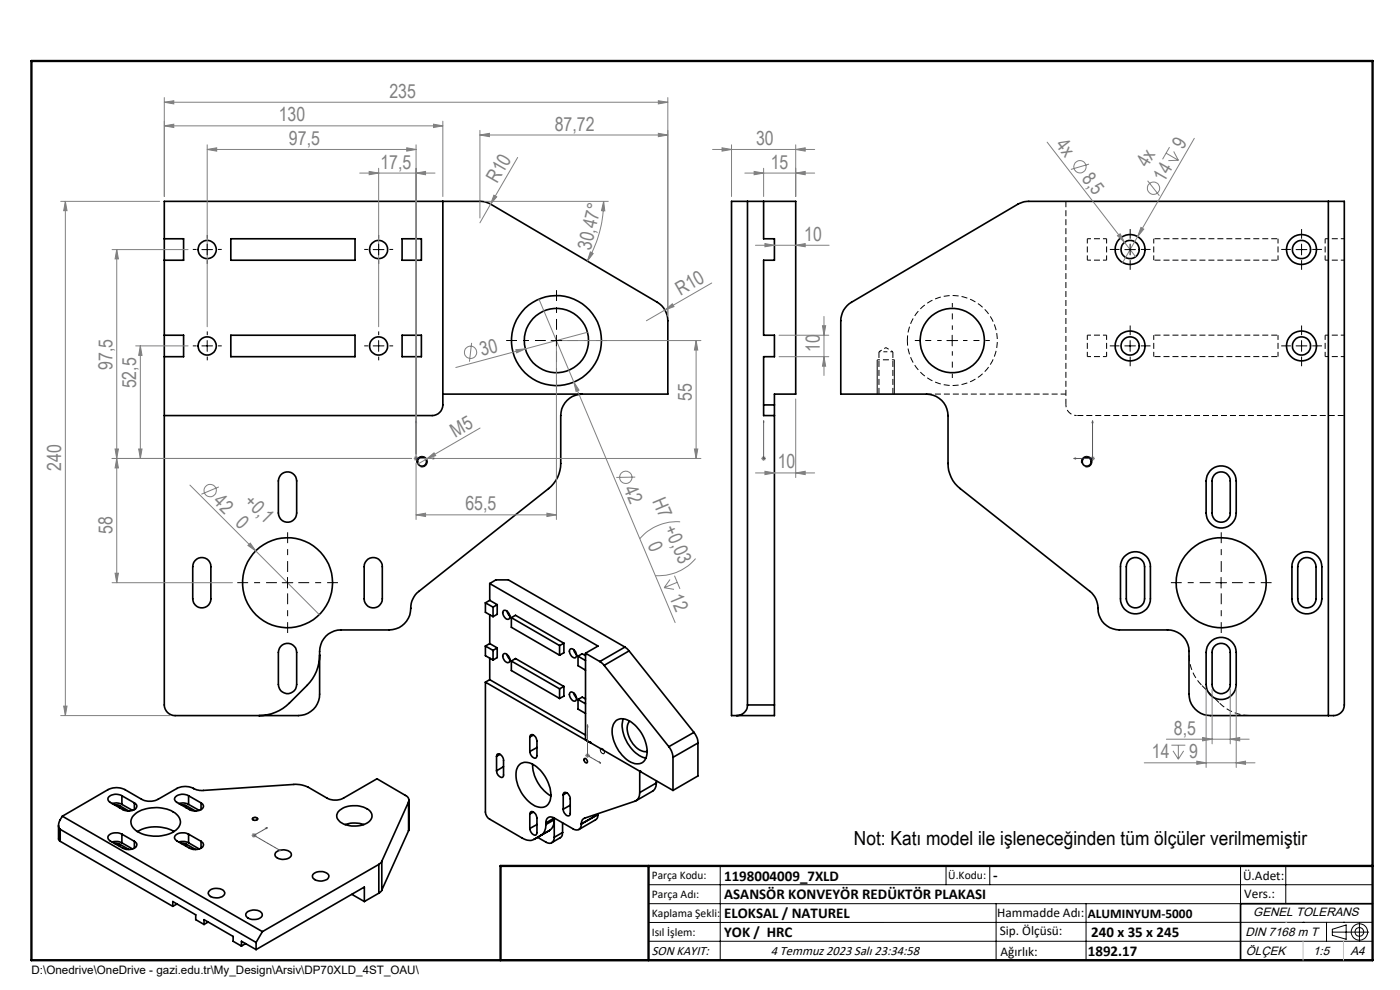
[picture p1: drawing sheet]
<svg xmlns="http://www.w3.org/2000/svg" width="297mm" height="210mm" viewBox="0 0 297 210" stroke-linecap="round" stroke-linejoin="round" font-family="sans-serif">
<g fill="none" stroke="#000" stroke-width=".35">
<path d="M34.9 50.7h4v4.5h-4M49 50.7h26.3v4.5h-26.3zM85.3 50.7h4.1v4.5h-4.1zM93.9 42.7v43.2a2.29 2.29 0 0 1-2.2 2.3h-56.8M158.6 42.7v106.8M162 42.7v8h2.3v4.5h-2.3v15.9h2.3v4.6h-2.3v12.5h2.3M281.8 42.7v109.1M34.9 71.1h4v4.6h-4M49 71.1h26.3v4.6h-26.3zM85.3 71.1h4.1v4.6h-4.1zM179.7 64.8l.9-.7 35.3-20.8a4.5 4.5 0 0 1 2.4-.6h66.9v106.8a2.27 2.27 0 0 1-2.3 2.3h-26.1a4.6 4.6 0 0 1-4.6-4.6v-9a4.5 4.5 0 0 0-4.5-4.6h-10.2a4.6 4.6 0 0 1-4.6-5.1l-.4-1.5-.9-1.2-27.9-22.2a6.7 6.7 0 0 1-2.6-5.3v-10.1a4.6 4.6 0 0 0-4.5-4.6h-18.2v-15.6l.1-1.1a4.1 4.1 0 0 1 1.2-2.1zM93.9 83.6h47.8v-15.6a4.6 4.6 0 0 0-2.2-3.9l-35.4-20.8a4.3 4.3 0 0 0-2.3-.6h-66.9v106.8a2.29 2.29 0 0 0 2.2 2.3h26.2a4.5 4.5 0 0 0 4.5-4.6v-9a4.5 4.5 0 0 1 4.6-4.6h10.2a4.7 4.7 0 0 0 4.6-5.1l.4-1.5 .9-1.2 27.9-22.2a6.7 6.7 0 0 0 2.6-5.3v-10.1a4.6 4.6 0 0 1 4.5-4.6"/>
<path d="M162 85.9h2.3M164.3 85.9v-2.3h4.5v-40.9h-13.6v109.1h9.1v-2.3M164.3 85.9v2.3M164.3 88.2v61.3M256.7 99.9a3.2 3.2 0 0 1 3.5-.9 3.2 3.2 0 0 1 2.1 3v6.8a3.2 3.2 0 0 1-3.2 3.2 3.2 3.2 0 0 1-3.2-3.2v-6.8a3.2 3.2 0 0 1 .8-2.1zM41.4 118.9a1.91 1.91 0 0 1 2.1-.5 1.91 1.91 0 0 1 1.2 1.8v6.8a1.92 1.92 0 0 1-1.9 1.9 1.92 1.92 0 0 1-1.9-1.9v-6.8l.2-.9zM59.5 100.7a1.93 1.93 0 0 1 2.2-.5 1.93 1.93 0 0 1 1.2 1.8v6.8a1.94 1.94 0 0 1-1.9 2 1.94 1.94 0 0 1-1.9-2v-6.8zM78.1 118.6a1.93 1.93 0 0 1 3 1.6v6.8a1.92 1.92 0 0 1-1.9 1.9 1.92 1.92 0 0 1-1.9-1.9v-6.8a1.97 1.97 0 0 1 .8-1.6zM238.5 118.1a3.2 3.2 0 0 1 3.5-.9 3.2 3.2 0 0 1 2.1 3v6.8a3.2 3.2 0 0 1-3.2 3.2 3.2 3.2 0 0 1-3.2-3.2v-6.8a3.2 3.2 0 0 1 .8-2.1zM239.4 118.9a1.94 1.94 0 0 1 2.2-.5 1.94 1.94 0 0 1 1.2 1.8v6.8a1.94 1.94 0 0 1-1.9 1.9 1.94 1.94 0 0 1-2-1.9v-6.8l.1-.5zM257.6 100.7a1.93 1.93 0 0 1 2.1-.5 1.93 1.93 0 0 1 1.3 1.8v6.8a1.92 1.92 0 0 1-1.9 2 1.92 1.92 0 0 1-2-2v-6.8l.1-.4zM274.9 118.1a3.2 3.2 0 0 1 3.5-.9 3.2 3.2 0 0 1 2 3v6.8a3.2 3.2 0 0 1-3.2 3.2 3.2 3.2 0 0 1-3.1-3.2v-6.8a3.2 3.2 0 0 1 .8-2.1z"/>
<path d="M275.8 118.9a1.94 1.94 0 0 1 2.1-.5 1.94 1.94 0 0 1 1.3 1.8v6.8a1.94 1.94 0 0 1-2 1.9 1.94 1.94 0 0 1-1.9-1.9v-6.8l.2-.9zM59.5 137.1a1.93 1.93 0 0 1 2.2-.5 1.93 1.93 0 0 1 1.2 1.8v6.8a1.94 1.94 0 0 1-1.9 2 1.94 1.94 0 0 1-1.9-2v-6.8zM67.8 139a9 9 0 0 1-2.6 6.4l-3.8 3.7a9.2 9.2 0 0 1-6.4 2.7M103 127.9v2l1.6 .9M103 137v2.1l1.6 .9M103 127.9l1.6 .9M103 137l1.6 1M103.9 123.8l23 13.2-2.7 1.6M103.9 123.8l1.3-.8h2.6l24.8 14.3M103.9 123.8v3.5M103.9 130.4v6.1M103.9 139.6v4.6"/>
<path d="M103.9 136.5l1.6 .9M103.9 127.3l1.6 1M103.9 127.3l-.9 .6M103.9 136.5l-.9 .5M104.6 128.8v2M104.6 138v2M105.5 128.3v2l-.9 .5M105.5 137.4v2.1l-.9 .5M105.5 128.3l-.9 .5M105.5 137.4l-.9 .6M106.8 138.8l.1-.1a1.21 1.21 0 0 1 1.1 1.8 1.27 1.27 0 0 1-1.2-1.7zM106.9 129.5a1.24 1.24 0 0 1 1.1 1.8 1.24 1.24 0 0 1-1.3-1.5z"/>
<path d="M107.6 129.6l.6 1.1M107.6 138.8l.6 1M108.5 131l.9-.5 10.2 5.9M108.5 131l10.2 5.9M108.5 131v2.1l10.2 5.9M118.7 136.9v2.1M119.6 136.4v2.1l-.9 .5M119.6 136.4l-.9 .5M120.9 137.8l.1-.1a1.15 1.15 0 0 1 1.1 .6 1.15 1.15 0 0 1-.1 1.3 1.38 1.38 0 0 1-1.1-1.8zM121.7 137.8l.6 1M122.6 139.2l1.6 .9M122.6 139.2v2l1.6 1"/>
<path d="M124.2 138.6v18.3l18.6 10.8M124.2 138.6l3 1.7M124.2 139.1l-.7-.4-.9 .5M132.6 137.3l.9 .8M132.6 137.3l-5.4 3M133.5 138.1l-5.3 3M133.5 138.1l13.7 17.3M256.7 136.2a3.2 3.2 0 0 1 3.5-.8 3.2 3.2 0 0 1 2.1 3v6.8a3.2 3.2 0 0 1-3.2 3.2 3.2 3.2 0 0 1-3.2-3.2v-6.8a3 3 0 0 1 .8-2.2zM257.6 137.1a1.93 1.93 0 0 1 2.1-.5 1.93 1.93 0 0 1 1.3 1.8v6.8a1.92 1.92 0 0 1-1.9 1.9 1.92 1.92 0 0 1-2-1.9v-6.8l.1-.5zM103 144.7v27.6a1.94 1.94 0 0 0 .9 1.5l6.9 4a2.58 2.58 0 0 0 2.5 .2M103 144.7l22.1 12.8M103.9 144.2l20.3 11.7"/>
<path d="M103.9 144.2l-.9 .5M108.5 140.2l.9-.5 10.2 5.9M108.5 140.2v2l10.2 6M108.5 140.2l10.2 5.9M112.4 156.3a.54 .54 0 0 1 .4-.5 .54 .54 0 0 1 .6 .3l.3 .5 .2 .6v3.1a.53 .53 0 0 1-.4 .6 .53 .53 0 0 1-.6-.4l-.5-1.1M112.4 156.3v3.1M113.2 155.9l-.8 .4M113.9 158.6l-1.5 .8M118.7 146.1v2.1M119.6 145.6v2.1l-.9 .5M119.6 145.6l-.9 .5M120.9 147a.87 .87 0 0 1 1.3 .7 .62 .62 0 0 1-.2 1 .62 .62 0 0 1-.9-.5l-.3-.6z"/>
<path d="M121.7 147l.6 1M122.6 148.4v2l1.6 .9M122.6 148.4l1.6 .9M124.2 148.3l-.7-.4-.9 .5M125.1 157.5h.1M127.2 140.3l1 .8M128.2 141.1l13.7 17.3M130.7 152.9a2.91 2.91 0 0 1 3.6 .5 7.5 7.5 0 0 1 2.8 7.2 2.09 2.09 0 0 1-3.2 1.1 7.7 7.7 0 0 1-3.9-7.7zM132.2 152.5a7.4 7.4 0 0 0 3 7.5l1.2 .6 .7 .2M133.6 153a3.5 3.5 0 0 0 .2 4 3.6 3.6 0 0 0 3.5 2.4M141.9 158.4a4.1 4.1 0 0 1 .9 2.2M147.2 155.4a3.6 3.6 0 0 1 .9 2.2"/>
<path d="M147.2 155.4l-5.3 3M148.1 157.6l-5.3 3M148.1 157.6v7l-5.3 3.1M158.6 149.5a2.27 2.27 0 0 1-2.3 2.3M158.6 149.5h5.7M12.4 175.1v2.9l.4 .5M12.8 175.9l41.5 24M12.8 178.5l23.9 13.8M12.8 175.9v2.6M13.2 173.1l-.4 .8a1.65 1.65 0 0 0 0 2M13.2 173.1l42.5 24.5M23.8 170.5l.9-.2 1.2 .3"/>
<path d="M23.8 178.6l1.2-.1 .9 .3M24.3 178.9l1.1 .2M24.3 170.7l1.1 .2M25.4 179.1l1.9 1.1M25.4 170.9l1.9 1.1M25.4 170.9v.5M25.4 179.1v.4M25.9 168.8a2.22 2.22 0 0 0-3 .6l.3 .7 2.8 1.6a2.22 2.22 0 0 0 3-.5v-.4l-.5-.5M25.9 176.9a2.22 2.22 0 0 0-3 .6v.4l.5 .5 2.6 1.5a2.22 2.22 0 0 0 3-.6v-.3l-.5-.5M25.9 168.8l2.6 1.5M25.9 176.9l2.6 1.6M25.9 178.8l2.2 1.3"/>
<path d="M25.9 168.8v1.8M25.9 176.9v1.9M25.9 170.6l2.2 1.3M28.5 170.3v1.4M28.5 178.5v1.4M28.5 172.8a7.7 7.7 0 0 1 8.9-.1 2.08 2.08 0 0 1-.4 3.6 7.7 7.7 0 0 1-8.5-.4 1.96 1.96 0 0 1 0-3.1zM29.1 176.4a8.1 8.1 0 0 1 7.8 0M37.9 178.6l1.3-.1 .8 .3M37.9 170.5l.9-.2 1.2 .3M38.5 178.9l1 .2M38.5 170.7l1 .2M39.5 179.1l2 1.1"/>
<path d="M39.5 170.9l2 1.1M39.5 170.9v.5M39.5 179.1v.4M40 168.8a2.22 2.22 0 0 0-3 .6l.3 .7 2.9 1.6a2.22 2.22 0 0 0 2.9-.5l-.1-.6-.3-.3M40 176.9a2.22 2.22 0 0 0-3 .6l.1 .4 .4 .5 2.7 1.5a2.22 2.22 0 0 0 2.9-.6l-.1-.5-.3-.3M40 168.8l2.7 1.5M40 176.9l2.7 1.6M40 178.8l2.3 1.3M40 168.8v1.8M40 176.9v1.9M40 170.6l2.3 1.3M42.7 170.3v1.4"/>
<path d="M42.7 178.5v1.4M53.6 173.6a.61 .61 0 0 1 1 .2 .58 .58 0 0 1-.5 .2 .58 .58 0 0 1-.5-.4zM71.9 172.1a5.3 5.3 0 0 1 6.7 .1 1.63 1.63 0 0 1-.9 2.5 5.3 5.3 0 0 1-5.9-.8l-.3-.5-.1-.5zM73.2 174.9a6.4 6.4 0 0 1 4 0M86.7 170.1a1.05 1.05 0 0 0-.7-1.4l-6-3.5-7.1 4.1a3.9 3.9 0 0 1-3.5 0l-4-2.3a5.8 5.8 0 0 0-3.1-.6l-19.4 1.3-1.6-.3a4 4 0 0 0-3.8-.2l-4 2.3a3.9 3.9 0 0 1-3.5 0l-3.5-2a4 4 0 0 0-3.6 0l-9.7 5.6M86.7 170.1l-5.7 12.6M86.7 170.1v6.1M86.7 176.2l-5.7 12.6M86.7 169.7v6.5M105.3 160.4a.53 .53 0 0 1 .5-.5 .53 .53 0 0 1 .6 .3l.4 .9v3.3a.51 .51 0 0 1-.4 .5 .51 .51 0 0 1-.6-.3l-.4-.6-.1-.5M105.3 160.4v3.1M106.1 160l-.8 .4"/>
<path d="M106.8 162.6l-1.5 .9M110.3 162.1a2.91 2.91 0 0 1 3.5 .6 7.7 7.7 0 0 1 2.9 7.2 2.21 2.21 0 0 1-3.6 .8 7.9 7.9 0 0 1-3.5-7.4l.3-.7zM112.4 172.7a.53 .53 0 0 1 .4-.6 .53 .53 0 0 1 .6 .4l.3 .4 .2 .7v3a.53 .53 0 0 1-.4 .6 .53 .53 0 0 1-.6-.4l-.5-1.1M112.4 172.7v3M113 162.1a8 8 0 0 0 3.9 6.7M113.2 172.3l-.8 .4M113.9 174.9l-1.5 .8M114.1 177.6l1.7 1a1.09 1.09 0 0 0 1.3 .1 1.09 1.09 0 0 0 .5-1.1M114.8 177.2l-1.5 .8M115.1 177l-1.8 1M115.8 174.9a2.52 2.52 0 0 1-1 2.3M115.8 174.5v.4"/>
<path d="M117.6 173.5l4 2.3a1.07 1.07 0 0 0 1.2 .1 1.07 1.07 0 0 0 .5-1.1M117.6 173.5a1.08 1.08 0 0 0-1.3-.1 1.08 1.08 0 0 0-.5 1.1M117.6 173.9a2.61 2.61 0 0 1-1 2.3l-1.8 1M117.6 173.9v3.7M117.6 173.9l-1.8 1M117.6 173.5l-1.8 1M119.3 176.6v.6l-.3 .4-1.9 1.1M119.3 176.6l-1.7 1M119.3 174.5v2.1M119.5 168.6a.53 .53 0 0 1 .4-.5 .53 .53 0 0 1 .6 .3l.5 .9v3.2a.51 .51 0 0 1-.4 .6 .51 .51 0 0 1-.6-.4l-.3-.3-.2-.7M119.5 168.6v3.1M120.2 168.2l-.7 .4"/>
<path d="M121 170.8l-1.5 .9M123.3 174.8h.1M124 160.9a.54 .54 0 0 1 .5 .3 .54 .54 0 0 1-.1 .6 .67 .67 0 0 1-.4-.9zM126.9 172.8l-.2 .8-.4 .3-3.5 2.1M126.9 172.7l-3.6 2.1M126.9 172.6v.2M126.9 172.8l-3.6 2M135.7 168.1a1.78 1.78 0 0 1-1 1.9l-10.7 3.6a1.15 1.15 0 0 0-.7 1.2M135.7 163.6h.1M135.7 163.6v4.5M139.2 166.1l-.1 .9-.5 .7-3.7 2.2M139.2 166.1l-3.5 2"/>
<path d="M139.2 165.6v.5M142.8 160.6v7.1M36.7 192.3v-1.1l4.8 2.9v1l1.8 1M37.5 191.8l-.8 .5M43.3 196.1v-1l6.2 3.5v1.1l1.7 1M44.2 195.6l-.9 .5M44.4 189a2.32 2.32 0 0 1 3.2 .2 1.1 1.1 0 0 1-1.1 1.2 1.95 1.95 0 0 1-2.3-.9zM52.4 193.6a2.36 2.36 0 0 1 3.2 .2 1.34 1.34 0 0 1-1.8 1.2 1.23 1.23 0 0 1-1.6-1.3zM54.3 199.9v1.5M55.7 197.6l-1.4 2.3M58.5 180.8a2.36 2.36 0 0 1 3.3 .2 1.16 1.16 0 0 1-1.5 1.3 1.74 1.74 0 0 1-2-1zM66.5 185.4a2.17 2.17 0 0 1 3.3 .4 1.79 1.79 0 0 1-2.5 1 .9 .9 0 0 1-.8-.5 .9 .9 0 0 1 0-.9z"/>
<path d="M74.6 189.7l2.7 1.5M77.3 191.2v-3l-23 13.2M80.4 183.4l-24.7 14.2M80.4 183.4v6.1M80.4 189.5l-3.1 1.7M81 182.7l-.6 .7M81 188.8l-.6 .7M81 182.7v6.1M291.2 191.7h-28v12M51.2 200.7v-1l3.1 1.7M52.1 200.2l-.9 .5M106.2 203.7h185"/>
<circle cx="43.9" cy="52.9" r="1.93"/>
<circle cx="80.3" cy="52.9" r="1.93"/>
<circle cx="239.7" cy="52.9" r="3.2"/>
<circle cx="239.7" cy="52.9" r="1.94"/>
<circle cx="276.1" cy="52.9" r="1.94"/>
<circle cx="276.1" cy="52.9" r="3.2"/>
<circle cx="44" cy="73.4" r="1.94"/>
<circle cx="80.3" cy="73.4" r="1.94"/>
<circle cx="118" cy="72.2" r="6.8"/>
<circle cx="118.1" cy="72.3" r="9.5"/>
<circle cx="202" cy="72.2" r="6.8"/>
<circle cx="239.7" cy="73.4" r="3.2"/>
<circle cx="239.8" cy="73.4" r="1.93"/>
<circle cx="276.1" cy="73.4" r="1.93"/>
<circle cx="276.1" cy="73.4" r="3.2"/>
<circle cx="89.5" cy="97.9" r=".95"/>
<circle cx="230.5" cy="97.9" r=".96"/>
<circle cx="61" cy="123.6" r="9.5"/>
<circle cx="259.1" cy="123.6" r="9.5"/>
</g>
<path d="M252.3 138.9a9.1 9.1 0 0 0 2.6 6.4M254.9 145.3l3.8 3.8M258.7 149.1a9.1 9.1 0 0 0 6.4 2.7" fill="none" stroke="#000" stroke-width=".21" stroke-dasharray="1.3 .6" stroke-dashoffset="-.1" stroke-linecap="butt"/>
<path d="M187.9 74.6h-1.4M189.4 74.6h-1.5M189.8 76.3h-3.7" fill="none" stroke="#000" stroke-width=".21" stroke-dasharray="1.3 .6" stroke-dashoffset=".7" stroke-linecap="butt"/>
<path d="M226.1 85.9a2.27 2.27 0 0 0 2.3 2.2" fill="none" stroke="#000" stroke-width=".21" stroke-dasharray="1.3 .6" stroke-dashoffset=".8" stroke-linecap="butt"/>
<path d="M186.5 74.6v9M189.4 83.6v-9M226.1 85.9v-43.2" fill="none" stroke="#000" stroke-width=".21" stroke-dasharray="1.3 .6" stroke-linecap="butt"/>
<path d="M244.8 50.6h26.3M271.1 55.2h-26.3M244.8 71.1h26.3M271.1 75.6h-26.3M285.2 88.1h-56.8" fill="none" stroke="#000" stroke-width=".21" stroke-dasharray="1.3 .6" stroke-dashoffset="-.2" stroke-linecap="butt"/>
<path d="M230.7 50.6h4.1M234.8 55.2h-4.1M281.1 50.6h4.1M285.2 55.2h-4.1M230.7 71.1h4.1M234.8 75.6h-4.1M281.1 71.1h4.1M285.2 75.6h-4.1" fill="none" stroke="#000" stroke-width=".21" stroke-dasharray="1.3 .6" stroke-dashoffset=".5" stroke-linecap="butt"/>
<path d="M230.7 55.2v-4.6M234.8 55.2v-4.6M244.8 50.6v4.6M271.1 55.2v-4.6M281.1 50.6v4.6M230.7 75.6v-4.5M234.8 75.6v-4.5M244.8 71.1v4.5M271.1 75.6v-4.5M281.1 71.1v4.5" fill="none" stroke="#000" stroke-width=".21" stroke-dasharray="1.3 .6" stroke-dashoffset=".3" stroke-linecap="butt"/>
<path d="M192.5 72.2a9.5 9.5 0 0 1 14-8.4 9.5 9.5 0 0 1 .9 16.3 9.5 9.5 0 0 1-14.9-6.9v-1" fill="none" stroke="#000" stroke-width=".21" stroke-dasharray="1.3 .6" stroke-dashoffset=".2" stroke-linecap="butt"/>
<path d="M226.1 83.6h-29.5" fill="none" stroke="#000" stroke-width=".21" stroke-dasharray="1.3 .6" stroke-dashoffset=".1" stroke-linecap="butt"/>
<path d="M187.9 73.7l-1.4 .9M189.4 74.6l-1.5-.9" fill="none" stroke="#000" stroke-width=".21" stroke-dasharray="1.3 .6" stroke-dashoffset=".9" stroke-linecap="butt"/>
<g fill="none" stroke="#808080" stroke-width=".21">
<path d="M34.9 26.7l2-.4v.7zM34.9 21.7l2-.3v.6zM34.9 20.7v21M34.9 26.7h59M34.9 21.7h106.8M44 31.7l2-.3v.7zM44 30.7v38.6M44 31.7h44.3M76.3 36.7h16M78.3 36.4l2 .3-2 .4zM80.3 35.7v33.6M86.3 31.4l2 .3-2 .4z"/>
<path d="M88.3 36.7l2-.3v.7zM88.3 30.7v65.6M92 26.3l1.9 .4-1.9 .3zM93.9 25.7v16M101.8 28.6l2-.3v.7zM101.8 27.6v18.6M101.8 28.6h39.9M109.8 33.4l-5.7 9.9M139.7 21.4l2 .3-2 .3zM139.7 28.3l2 .3-2 .4zM141.7 20.7v46.3M151.2 31.7h21.6"/>
<path d="M153.2 31.4l2 .3-2 .4zM155.2 30.7v11M158 36.7h14.8M160 36.4l2 .3-2 .4zM162 35.7v6M168.8 36.7l2-.3v.7zM168.8 31.7l2-.3v.7zM168.8 30.7v11M222.1 30.2l16.4 21.2M231 34.8l-3.8 1.1M243.5 38.3l2.5 3.2M247.4 32.5l2.6 1.5"/>
<path d="M248.1 31.2l-1.5 2.6M249 32.1l1 1.9M250 34l-2.1 .1M253.4 29.3l-12.1 20.9M12.9 42.7h21M13.9 42.7v109.1M13.9 42.7l.3 2h-.7zM23.8 52.9h16.1M24.8 52.9l.3 2h-.7zM24.8 52.9v70.7M102.8 42.7h26.2M104.1 43.3l-2.3 4"/>
<path d="M104.8 41.4l.6 .4-1.3 1.5zM125.2 53.4l.6 .4-1.2 1.6zM128.1 42.7l.2 2h-.7zM128.1 42.7a25 25 0 0 1-3.5 12.7M160.3 52h15.6M162.3 51.7l2 .3-2 .3zM168.8 52l2-.3v.6zM237.1 50l.5-.4 .9 1.8zM238.5 51.4l2.4 3.1M241.3 50.2l-3.1 5.5M242 48.3l.6 .3-1.3 1.6zM28.8 73.4h11.1"/>
<path d="M29.8 73.4l.3 2h-.7zM29.8 73.4v23.9M100 72.7l-.4 4M109.4 74.2l2-.2-1.8 .9zM114.3 63.5l28.9 68.6M118 73.3v36.9M119 72.2h29.7M124.6 70.5l-27.9 7.5M141.1 65.7l1.5-1.3 .4 .6zM141.1 65.7l-4 2.3M147.7 72.2l.3 2.1h-.7zM147.7 72.2v25.1"/>
<path d="M151 60l-9.9 5.7M165.3 71.1h10.5M165.3 75.7h10.5M174.5 69.1h.7l-.4 2zM174.8 75.7l.4 2h-.7zM174.8 67.1v12.5M23.8 97.3h63.5M24.4 95.2h.7l-.3 2.1zM24.8 97.3l.3 2h-.7zM29.4 95.2h.7l-.3 2.1zM87.8 97.3h1M87.9 96.9l.7 .7"/>
<path d="M88.3 96.8v.9M88.3 98.2v12M88.6 96.9l-.7 .7M89.3 97.3h59.4M90.5 97.4l1.6-1.3 .3 .6zM90.5 97.4l-2 1.1M101.8 90.8l-11.3 6.6M121.7 81.1l1.1 1.7-.6 .2zM147.3 95.2h.7l-.3 2.1zM161.5 97.3h1M161.6 96.9l.7 .7M162 96.8v.9"/>
<path d="M162.3 100l2 .3-2 .4zM162.3 96.9l-.7 .7M168.8 84.6v16.7M231.3 97.3h1M231.4 96.9l.7 .7M231.8 96.8v.9M232.1 96.9l-.7 .7M40.3 102.9l14 14M46.4 103.3l-3.7 1.5M52.6 115.7l.5-.5 1.2 1.7zM54.3 116.9l13.4 13.5M88.3 109.2l2-.3v.7z"/>
<path d="M88.3 109.2h29.7M116 108.9l2 .3-2 .4zM134.8 101.2l-4.1 .1M144.3 110.7a10.4 10.4 0 0 0-8.6 3.6M147.6 118.5a10.5 10.5 0 0 1-8.6 3.6M160.3 100.3h12.5M168.8 100.3l2-.3v.7zM23.8 123.6h25.5M24.4 121.6h.7l-.3 2zM140.9 124.7l2.1 .3M142.1 122.9l-1.2 1.8M143.1 122.1l1.2 2.8"/>
<path d="M143.7 123.5l-2.8 1.2M12.9 151.8h23.2M13.5 149.8h.7l-.3 2zM124.3 159.9l.7 .7M124.6 159.8v1M125 159.9l-.7 .7M247.4 156.8h17.6M248.5 158.1h3M248.8 159.3l1.2 1.7M250 158.1v2.9M251.1 159.3l-1.1 1.7M255.1 156.4l2 .4-2 .4z"/>
<path d="M255.9 146.2v16.6M257.1 146.2v11.6M261 156.8l2-.4v.8zM261 146.2v11.6M262.3 146.2v16.6M53.4 177.2h1M53.5 176.8l.7 .7M53.9 176.7v1M54.2 176.8l-.7 .7M124.1 160.3h1.1M242.7 161.8h23.5M253.9 161.5l2 .3-2 .3z"/>
<path d="M262.3 161.8l1.9-.3v.6z"/>
<circle cx="229.1" cy="35.4" r="1.3"/>
<circle cx="244.7" cy="39.9" r="1.3"/>
<circle cx="99.8" cy="74.7" r="1.29"/>
<circle cx="44.6" cy="104.1" r="1.3"/>
<circle cx="132.8" cy="101.3" r="1.31"/>
</g>
<g fill="none" stroke="#000" stroke-width=".21">
<path d="M42.8 52.9h2.3M44 51.8v2.3M79.2 52.9h2.3M80.3 51.8v2.3M238.6 52.9h2.3M239.7 51.8v2.3M275 52.9h2.2M276.1 51.8v2.3M42.8 73.4h2.3M44 72.2v2.3M79.2 73.4h2.3M80.3 72.2v2.3"/>
<path d="M116.9 72.2h2.3M118 71.1v2.3M186.1 76.3v7.3M189.7 76.3v7.3M200.9 72.2h2.3M202 71.1v2.3M238.6 73.4h2.3M239.7 72.2v2.3M275 73.4h2.2M276.1 72.2v2.3M88.4 98.2a1.13 1.13 0 0 1 1-1.4 1.13 1.13 0 0 1 1.3 1.2 1.13 1.13 0 0 1-1.5 1M229.4 98.2a1.13 1.13 0 0 1 1-1.4 1.13 1.13 0 0 1 1.3 1.2 1.13 1.13 0 0 1-1.4 1"/>
<path d="M59.9 123.6h2.2M61 122.5v2.2M257.9 123.6h2.3M259 122.5v2.2M127.4 158.8a.62 .62 0 0 1 .7 .3 .62 .62 0 0 1-.1 .8l-.5-.4zM53.6 173.5a.71 .71 0 0 1 1.1 .3 .67 .67 0 0 1-.7 .3 .67 .67 0 0 1-.5-.5zM137.6 187.7h153.6M137.6 191.7h153.6M137.6 199.7h153.6M152.8 183.7v20M200.7 183.7v4M210 183.7v4"/>
<path d="M211.3 191.7v12M230.4 191.7v12M263.2 183.7v20M272.8 183.7v8M276.4 195.6h.1M281.4 195.6v4.1M282.6 197.7h7.8M282.6 197.1l3-.9v3l-3-.8zM285 195.6h.1M288.4 195.8v3.8M291.2 195.6l-153.6 .1"/>
<circle cx="288.4" cy="197.7" r="1.74"/>
<circle cx="288.4" cy="197.7" r=".93"/>
</g>
<g fill="none" stroke="#00f" stroke-width=".21">
<path d="M88.3 89.2v8.1h4M88.3 89.2l.1 .5h-.2zM91.9 97.1l.4 .2-.4 .1zM162 97.1v.3zM162 89.2v.5v-.5M162 97.3h.1M162 89.2v8.1M227.8 97.3l.4-.2v.3zM231.8 89.2v8.1h-4M231.8 89.2l.1 .5h-.2zM124.6 153.7l.1 .4-.1-.1zM124.6 153.7v6.6l2.9 1.6"/>
<path d="M56.3 175.7l.4-.1-.2 .2zM56.7 175.6l-2.8 1.6 5.6 3.3M127.2 161.6l.3 .3-.3-.1zM59.2 180.3h.1l.2 .2z"/>
</g>
<g fill="none" stroke="#000" stroke-width=".21" stroke-dasharray="15.2 1.3 1.3 1.3" stroke-linecap="butt">
<path d="M41.7 52.9h-.8M44 50.6v-.8M44 55.2v.8M46.2 52.9h.8M78.1 52.9h-.8M80.3 50.6v-.8M80.3 55.2v.8M82.6 52.9h.8M237.5 52.9h-2.1M239.8 50.6v-2M239.8 55.2v2M242 52.9h2.1"/>
<path d="M273.8 52.9h-2M276.1 50.6v-2M276.1 55.2v2M278.4 52.9h2M41.7 73.4h-.8M44 71.1v-.8M44 75.6v.8M46.2 73.4h.8M78.1 73.4h-.8M80.3 71.1v-.8M80.3 75.6v.8M82.6 73.4h.8"/>
<path d="M237.5 73.4h-2.1M239.8 71.1v-2.1M239.8 75.6v2.1M242 73.4h2.1M273.8 73.4h-2M276.1 71.1v-2.1M276.1 75.6v2.1M278.4 73.4h2"/>
</g>
<path d="M115.8 72.2h-8.4M118.1 70v-8.5M118.1 74.5v8.4M120.3 72.2h8.4M58.7 123.6h-8.4M61 121.3v-8.4M61 125.9v8.4M63.3 123.6h8.4M256.8 123.6h-8.4M259.1 121.3v-8.4M259.1 125.9v8.4M261.3 123.6h8.5" fill="none" stroke="#000" stroke-width=".21" stroke-dasharray="15.2 1.3 1.3 1.3" stroke-dashoffset="12.9" stroke-linecap="butt"/>
<path d="M199.8 72.2h-5.7M202 70v-5.7M202 74.5v5.7M204.3 72.2h5.7" fill="none" stroke="#000" stroke-width=".21" stroke-dasharray="15.2 1.3 1.3 1.3" stroke-dashoffset="14.3" stroke-linecap="butt"/>
<path d="M6.7 12.9h284.5v190.8h-284.5zM137.6 183.7v20M291.2 183.7h-185v20" fill="none" stroke="#000" stroke-width=".5"/>
<path d="M272.8 195.6h.1M276.4 199.7v4M285 199.7v4" fill="none" stroke="#c0c0c0" stroke-width=".21"/>
<g fill="#00f">
<path d="M91.9 97.1l.4 .2-.4 .1zM88.3 89.2l.1 .5h-.2z"/>
<path d="M162 97.1v.3zM162 89.2v.5z"/>
<path d="M127.2 161.6l.3 .3-.3-.1zM124.6 153.7l.1 .4-.1-.1zM56.3 175.7l.2 .1 .2-.2zM59.2 180.3l.3 .2-.2-.2z"/>
<path d="M227.8 97.3l.4 .1v-.3zM231.8 89.2l-.1 .5h.2z"/>
</g>
<g fill="#808080">
<path d="M237.1 50l.5-.4 .9 1.8z"/>
<path d="M52.6 115.7l.5-.5 1.2 1.7z"/>
<path d="M109.4 74.2l2-.2-1.8 .9z"/>
<path d="M90.5 97.4l1.6-1.3 .3 .6z"/>
<path d="M141.1 65.7l1.5-1.3 .4 .6z"/>
<path d="M242 48.3l.6 .3-1.3 1.6z"/>
<path d="M104.8 41.4l.6 .4-1.3 1.5z"/>
<path d="M121.7 81.1l1.1 1.7-.6 .2z"/>
<path d="M88.3 36.7l2-.3v.7zM78.3 36.4l2 .3-2 .4zM86.3 31.4l2 .3-2 .4zM44 31.7l2-.3v.7zM92 26.3l1.9 .4-1.9 .3zM34.9 26.7l2-.4v.7zM168.8 36.7l2-.3v.7zM160 36.4l2 .3-2 .4zM168.8 31.7l2-.3v.7zM153.2 31.4l2 .3-2 .4zM261 156.8l2-.4v.8zM255.1 156.4l2 .4-2 .4z"/>
<path d="M88.3 109.2l2-.3v.7zM116 108.9l2 .3-2 .4zM34.9 21.7l2-.3v.6zM139.7 21.4l2 .3-2 .3zM162.3 51.7l2 .3-2 .3zM168.8 52l2-.3v.6zM253.9 161.5l2 .3-2 .3zM262.3 161.8l1.9-.3v.6z"/>
<path d="M101.8 28.6l2-.3v.7zM139.7 28.3l2 .3-2 .4z"/>
<path d="M168.8 100.3l2-.3v.7zM162.3 100l2 .3-2 .4z"/>
<path d="M125.2 53.4l.6 .4-1.2 1.6zM128.1 42.7l.2 2h-.7z"/>
<path d="M147.3 95.2h.7l-.3 2.1zM147.7 72.2l.3 2.1h-.7zM29.4 95.2h.7l-.3 2.1zM29.8 73.4l.3 2h-.7zM24.4 95.2h.7l-.3 2.1zM24.8 52.9l.3 2h-.7z"/>
<path d="M24.8 97.3l.3 2h-.7zM24.4 121.6h.7l-.3 2zM13.9 42.7l.3 2h-.7zM13.5 149.8h.7l-.3 2zM174.5 69.1h.7l-.4 2zM174.8 75.7l.4 2h-.7z"/>
</g>
<g font-size="4.1" fill="#808080">
<text x="82.6" y="20.8">235</text>
<text x="59.1" y="25.8">130</text>
<text x="117.7" y="27.7">87,72</text>
<text x="61.3" y="30.8">97,5</text>
<text x="80.7" y="35.8">17,5</text>
<text x="160.4" y="30.8">30</text>
<text x="163.5" y="35.8">15</text>
<text x="223.9" y="30.8" transform="rotate(52 223.9 30.8)">4x</text>
<text x="243.4" y="35.7" transform="rotate(-60 243.4 35.7)">4x</text>
<text x="251" y="31.9" transform="rotate(-60 251 31.9)">9</text>
<text x="105.5" y="39.1" transform="rotate(-60 105.5 39.1)">R10</text>
<text x="229.3" y="37.9" transform="rotate(52 229.3 37.9)">8,5</text>
<text x="247" y="38.8" transform="rotate(-60 247 38.8)">14</text>
<text x="125.3" y="53.2" transform="rotate(-77 125.3 53.2)">30,47°</text>
<text x="170.6" y="51.1">10</text>
<text x="144.4" y="62.8" transform="rotate(-30 144.4 62.8)">R10</text>
<text x="102.3" y="75.5" transform="rotate(-15 102.3 75.5)">30</text>
<text x="173.9" y="74.6" transform="rotate(-90 173.9 74.6)">10</text>
<text x="23.9" y="78.5" transform="rotate(-90 23.9 78.5)">97,5</text>
<text x="28.9" y="82.4" transform="rotate(-90 28.9 82.4)">52,5</text>
<text x="146.8" y="85" transform="rotate(-90 146.8 85)">55</text>
<text x="96.6" y="92.8" transform="rotate(-30 96.6 92.8)">M5</text>
<text x="13" y="99.9" transform="rotate(-90 13 99.9)">240</text>
<text x="165" y="99.4">10</text>
<text x="45.1" y="106.5" transform="rotate(45 45.1 106.5)">42</text>
<text x="51.7" y="106.5" transform="rotate(45 51.7 106.5)">+0,1</text>
<text x="132.3" y="103.7" transform="rotate(67 132.3 103.7)">42</text>
<text x="138.4" y="106.2" transform="rotate(67 138.4 106.2)">H7 +0,03</text>
<text x="23.9" y="113.2" transform="rotate(-90 23.9 113.2)">58</text>
<text x="49.8" y="111.2" transform="rotate(45 49.8 111.2)">0</text>
<text x="98.7" y="108.3">65,5</text>
<text x="137.3" y="115.7" transform="rotate(67 137.3 115.7)">0</text>
<text x="142" y="126.7" transform="rotate(67 142 126.7)">12</text>
<text x="249" y="155.9">8,5</text>
<text x="244.3" y="160.9">14</text>
<text x="252.3" y="160.9">9</text>
</g>
<text font-size="4.1" x="181.2" y="179.2">Not: Katı model ile işleneceğinden tüm ölçüler verilmemiştir</text>
<g font-size="3.2">
<text x="153.6" y="186.8">1198004009_7XLD</text>
<text x="153.6" y="190.8">ASANSÖR KONVEYÖR REDÜKTÖR PLAKASI</text>
<text x="210.7" y="186.6">-</text>
<text x="153.6" y="194.8">ELOKSAL / NATUREL</text>
<text x="153.6" y="198.8">YOK / HRC</text>
<text x="230.8" y="202.8">1892.17</text>
<text x="231.5" y="198.7">240 x 35 x 245</text>
</g>
<g font-size="2.8">
<text x="263.7" y="186.7">Ü.Adet:</text>
<text x="263.9" y="190.5">Vers.:</text>
<text x="211.5" y="194.5">Hammadde Adı:</text>
<text x="230.8" y="194.7">ALUMINYUM-5000</text>
<text x="138.3" y="202.6">SON KAYIT:</text>
<text x="163.5" y="202.6">4 Temmuz 2023 Salı 23:34:58</text>
<text x="212.1" y="198.4">Sip. Ölçüsü:</text>
<text x="212.2" y="202.7">Ağırlık:</text>
</g>
<g font-size="2.6">
<text x="265.9" y="194.4">GENEL TOLERANS</text>
<text x="264.2" y="198.5">DIN 7168 m T</text>
<text x="264.3" y="202.6">ÖLÇEK</text>
<text x="278.5" y="202.6">1:5</text>
<text x="286.5" y="202.6">A4</text>
</g>
<g font-size="2.5">
<text x="138.3" y="186.4">Parça Kodu:</text>
<text x="138.3" y="190.5">Parça Adı:</text>
<text x="201.2" y="186.5">Ü.Kodu:</text>
<text x="138.3" y="194.5">Kaplama Şekli:</text>
<text x="138.3" y="198.6">Isıl İşlem:</text>
<text x="6.7" y="206.7">D:\Onedrive\OneDrive - gazi.edu.tr\My_Design\Arsiv\DP70XLD_4ST_OAU\</text>
</g>
</svg>
